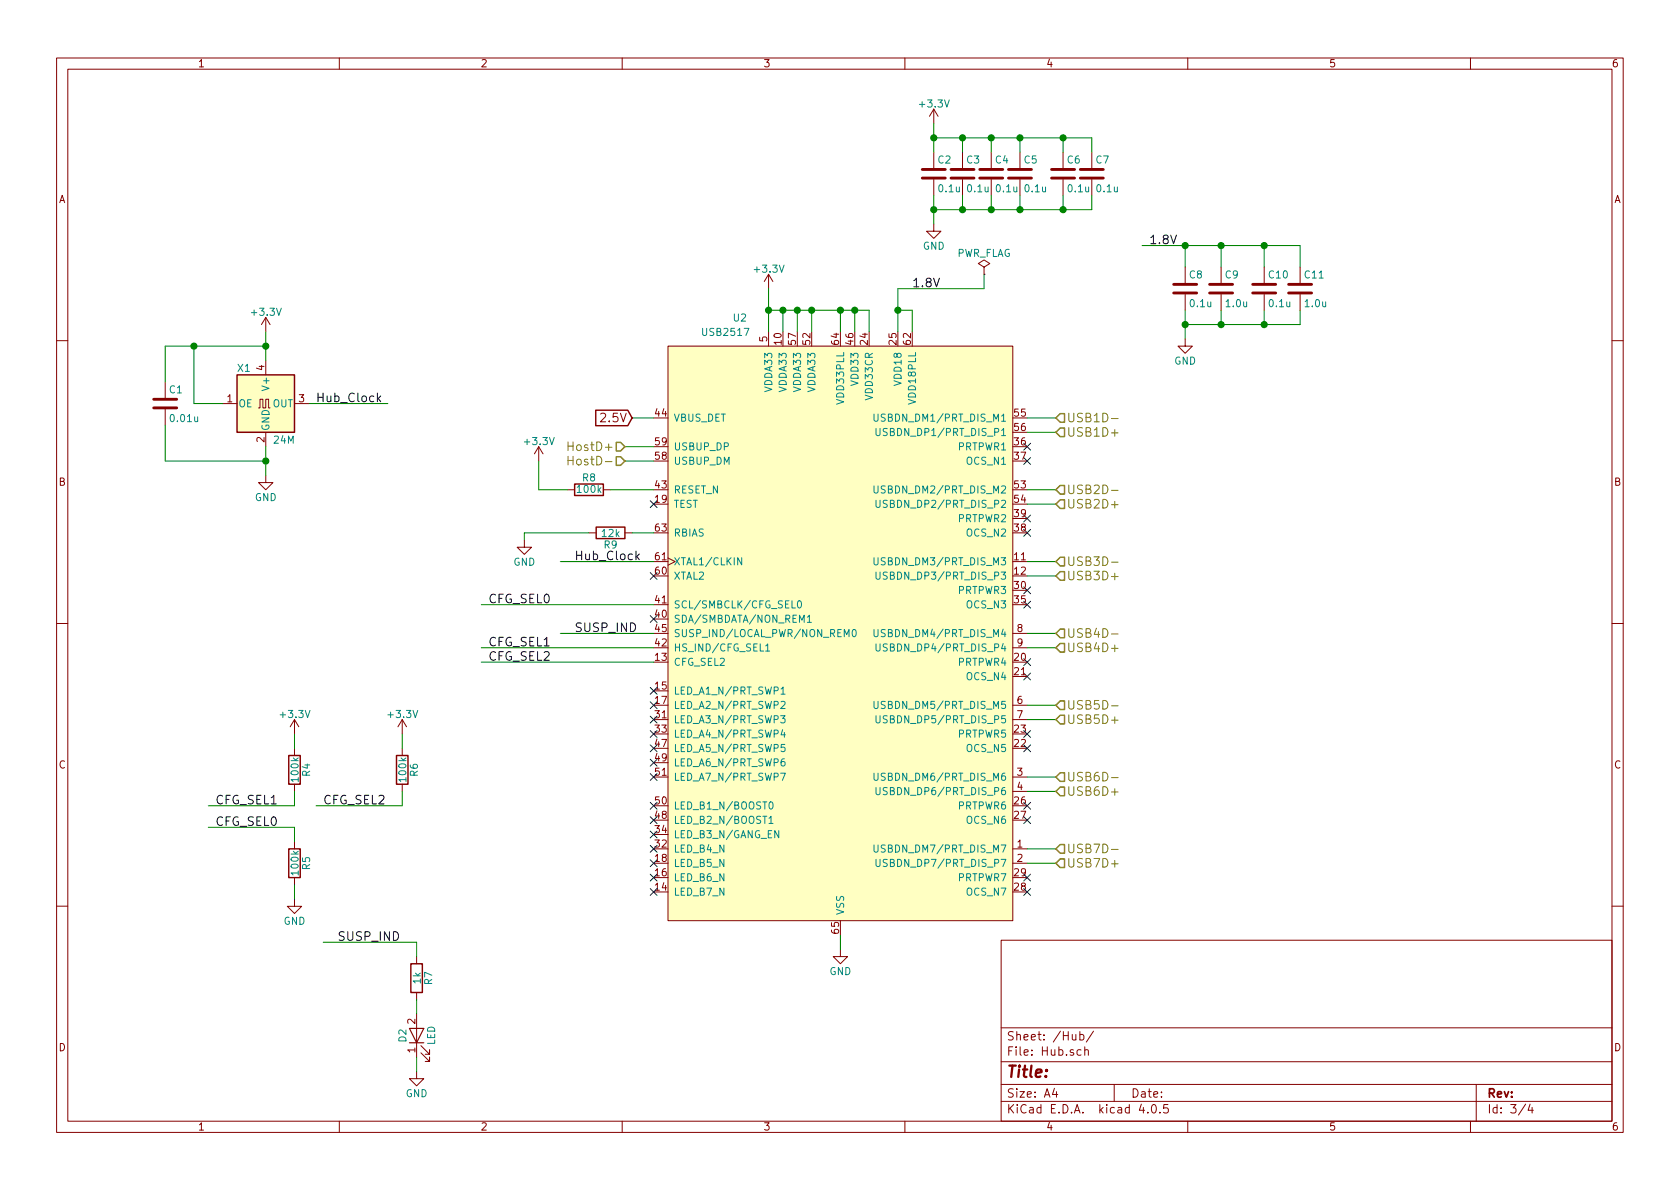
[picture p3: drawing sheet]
<svg xmlns="http://www.w3.org/2000/svg" width="297mm" height="210mm" viewBox="0 0 297 210" stroke-linecap="round" stroke-linejoin="round" font-family="sans-serif">
<g fill="none" stroke="#840000" stroke-width=".18">
<path d="M10 10.3h277v189.9h-277zM12 12.2h273v186.1h-273zM60 10.3v1.9M110 10.3v1.9M160 10.3v1.9M165.1 19.3l-.8 1.3M165.1 19.3v2.5M165.1 19.3l.8 1.3M210 10.3v1.9M260 10.3v1.9M165.1 39.6v1.3h1.3l-1.3 1.3-1.3-1.3h1.3M165.1 26.9v2.8"/>
<path d="M165.1 31.7v2.8M170.2 26.9v2.8M170.2 31.7v2.8M175.3 26.9v2.8M175.3 31.7v2.8M180.3 26.9v2.8M180.3 31.7v2.8M188 26.9v2.8M188 31.7v2.8M193 26.9v2.8M193 31.7v2.8M47 56.1v2.6"/>
<path d="M47 56.1l-.8 1.3M47 56.1l.8 1.3M135.9 48.5v2.5M135.9 58.7v2.5M135.9 48.5l-.8 1.3M135.9 48.5l.8 1.3M174 48.5h.1M174 47.2l1-.6-1-.6-1 .6 1 .6v1.3M209.5 59.9v1.3h1.3l-1.3 1.3-1.2-1.3h1.2M209.5 47.2v2.8M209.5 52.1v2.8M215.9 47.2v2.8"/>
<path d="M215.9 52.1v2.8M223.5 47.2v2.8M223.5 52.1v2.8M229.9 47.2v2.8M229.9 52.1v2.8M10 60.2h2M29.2 67.6v2.8M29.2 72.4v2.8M39.4 71.4h2.5M45.7 72.1h.3v-1.5h.5v1.5h.5v-1.5h.5v1.5h.3M47 63.7v2.6M47 76.4v2.6"/>
<path d="M52.1 71.4h2.5M95.2 79l-.7 1.3M95.2 79v2.5M95.2 79l.8 1.3M118.1 61.2h61v101.6h-61zM285 60.2h2M47 84.1v1.2h1.3l-1.3 1.3-1.3-1.3h1.3M92.7 95.5v1.3h1.3l-1.3 1.2-1.3-1.2h1.3M100.3 86.6h1.3M104.1 94.2h1.3M106.7 86.6h1.2M110.5 94.2h1.3"/>
<path d="M118.1 98.7l1.3 .6-1.3 .6M10 110.3h2M179.1 112h2.5M179.1 114.5h2.5M285 110.3h2M52.1 127.2l-.8 1.3M52.1 127.2v2.6M52.1 132.3v1.3M52.1 138.7v1.2M52.1 127.2l.7 1.3M71.1 127.2v2.6M71.1 132.3v1.3"/>
<path d="M71.1 138.7v1.2M71.1 127.2l-.7 1.3M71.1 127.2l.8 1.3M179.1 137.4h2.5M179.1 139.9h2.5M179.1 124.7h2.5M179.1 127.2h2.5M52.1 159v1.3h1.2l-1.2 1.2-1.3-1.2h1.3M52.1 148.8v1.3M52.1 155.2v1.3M179.1 150.1h2.5M179.1 152.6h2.5"/>
<path d="M10 160.2h2M73.7 169.2v1.2M73.7 175.5v1.3M73.7 179.3v7.6M148.6 167.9v1.3h1.3l-1.3 1.2-1.3-1.2h1.3M177 166.3h108v32h-108zM285 160.2h2M60 198.3v1.9M73.7 189.5v1.2h1.2l-1.2 1.3-1.3-1.3h1.3M74.4 186.2l1.5 1.5v-.8v.8h-.7M74.4 184.9l1.5 1.5v-.7v.7h-.7M110 198.3v1.9"/>
<path d="M160 198.3v1.9M177 194.8h108M177 191.8h108M177 187.8h108M177 181.8h108M186.4 192.5l-.3 1h.9M186.8 193v1M190.9 183l.5-.1 .2 .3-.1 .6h-.6M190.9 182.4v1.5M191.1 185.7l-.4-.1-.3 .3 .1 .6 .2 .1 .4-.1M191.8 185.7l.2-.1 .4 .1v.9M191.8 185.1v1.5"/>
<path d="M193.3 182.3l-1.2 2M197 191.8v3M201.8 195.2l-.4 1.1h1M202.9 196.7v.1M203.8 195.4l.1-.1a.81 .81 0 0 1 .6 .6 .81 .81 0 0 1-.3 .8l-.1 .1a.8 .8 0 0 1-.6-.6 .8 .8 0 0 1 .3-.8zM205.1 196.7v.1M206.5 195.3h-.7l-.1 .7 .2-.1 .5 .1 .2 .2-.1 .5-.2 .1-.6-.1M210 198.3v1.9M260 198.3v1.9M261 191.8v6.5M269.7 195.2l-1.2 2M270.5 195.2l-.3 1.1h.9"/>
<path d="M270.9 195.8v1"/>
</g>
<g fill="#ffffc2" stroke="#ffffc2" stroke-width=".18">
<path d="M41.9 66.3h10.2v10.1h-10.2z"/>
<path d="M118.1 61.2h61v101.6h-61z"/>
</g>
<path d="M41.9 66.3h10.2v10.1h-10.2zM105.3 72.5h5.7l.8 1.4-.8 1.4h-5.7zM101.6 85.6h5.1v2h-5.1zM105.4 93.2h5.1v2h-5.1zM51.1 133.6h2v5.1h-2zM70.1 133.6h2v5.1h-2zM51.1 150.1h2v5.1h-2zM72.6 170.4h2.1v5.1h-2.1z" fill="none" stroke="#840000" stroke-width=".25"/>
<g fill="none" stroke="#840000" stroke-width=".51">
<path d="M163.1 31.5h4M163.1 30h4M168.1 31.5h4.1M168.1 30h4.1M173.2 31.5h4.1M173.2 30h4.1M178.3 31.5h4.1M178.3 30h4.1M185.9 31.5h4.1M185.9 30h4.1M191 31.5h4.1M191 30h4.1"/>
<path d="M207.5 51.8h4.1M207.5 50.3h4.1M213.9 51.8h4M213.9 50.3h4M221.5 51.8h4.1M221.5 50.3h4.1M227.8 51.8h4.1M227.8 50.3h4.1M27.2 72.1h4M27.2 70.6h4"/>
</g>
<g fill="none" stroke="#000084" stroke-width=".18">
<path d="M181 78.4l1.2 1.2M182.2 78.4l-1.2 1.2M115 88.5l1.2 1.3M116.2 88.5l-1.2 1.3M181 91.1l1.2 1.2M181 80.9l1.2 1.2M181 93.6l1.2 1.2M182.2 91.1l-1.2 1.2M182.2 80.9l-1.2 1.2M182.2 93.6l-1.2 1.2M115 101.2l1.2 1.3M115 108.9l1.2 1.2"/>
<path d="M116.2 101.2l-1.2 1.3M116.2 108.9l-1.2 1.2M181 116.5l1.2 1.2M181 119l1.2 1.2M181 103.8l1.2 1.2M181 106.3l1.2 1.2M182.2 116.5l-1.2 1.2M182.2 119l-1.2 1.2M182.2 103.8l-1.2 1.2M182.2 106.3l-1.2 1.2M115 121.6l1.2 1.2M115 124.1l1.2 1.2"/>
<path d="M115 126.6l1.2 1.3M115 129.2l1.2 1.2M115 131.7l1.2 1.2M115 134.3l1.2 1.2M115 136.8l1.2 1.2M116.2 121.6l-1.2 1.2M116.2 124.1l-1.2 1.2M116.2 126.6l-1.2 1.3M116.2 129.2l-1.2 1.2M116.2 131.7l-1.2 1.2M116.2 134.3l-1.2 1.2M116.2 136.8l-1.2 1.2"/>
<path d="M181 129.2l1.2 1.2M181 131.7l1.2 1.2M182.2 129.2l-1.2 1.2M182.2 131.7l-1.2 1.2M115 147l1.2 1.2M115 149.5l1.2 1.2M115 152l1.2 1.3M115 154.6l1.2 1.2M115 157.1l1.2 1.2M115 141.9l1.2 1.2M115 144.4l1.2 1.2M116.2 144.4l-1.2 1.2"/>
<path d="M116.2 157.1l-1.2 1.2M116.2 147l-1.2 1.2M116.2 149.5l-1.2 1.2M116.2 152l-1.2 1.3M116.2 154.6l-1.2 1.2M116.2 141.9l-1.2 1.2M181 141.9l1.2 1.2M181 144.4l1.2 1.2M181 154.6l1.2 1.2M181 157.1l1.2 1.2M182.2 141.9l-1.2 1.2M182.2 144.4l-1.2 1.2"/>
<path d="M182.2 154.6l-1.2 1.2M182.2 157.1l-1.2 1.2"/>
</g>
<path d="M72.4 181.9h2.5l-1.2 2.5zM72.4 184.4h2.5" fill="none" stroke="#840000" stroke-width=".2"/>
<g fill="none" stroke="#008484" stroke-width=".18">
<path d="M154.5 73.2v1l.3 .3h.2l.2-.3v-1M154.9 75.8v1l.2 .2h.3l.2-.2v-1M131.1 98.6v1.3l-.7-1.3v1.3M154.5 98.6v1l.3 .3h.2l.2-.3v-1M154.5 85.9v1l.3 .3h.2l.2-.3v-1M154.9 88.5v1l.2 .2h.3l.2-.2v-1M135.4 114.2l.3-.3v1.2M135.4 115.1h.7M140 106.2v1.3h.6M141.1 106.3l.2-.1a.67 .67 0 0 1 .4 .7 .67 .67 0 0 1-.4 .6l-.2-.1-.1-.4zM142.7 109.1l.4-.3v1.3M142.7 110.1h.8"/>
<path d="M150.8 111.4l.2-.1a.67 .67 0 0 1 .4 .7 .67 .67 0 0 1-.4 .6l-.2-.1-.1-.4zM154.5 111.3v1l.3 .3h.2l.2-.3v-1M154.9 113.9v1l.2 .2h.3l.2-.2v-1M154.9 101.2v1l.2 .2h.3l.2-.2v-1M138 126.6h.8l-.4 .4 .4 .1v.6l-.2 .1-.6-.1M138 136.7h.9l-.6 1.3M138.1 121.8l.4-.3v1.3M138.1 124.1l.5-.1 .2 .1v.3l-.8 .9h.8M138.1 122.8h.7M138.4 129l-.3 .9h.8M138.7 134.2a.47 .47 0 0 0-.6 .5l.1 .7 .4 .1 .2-.2v-.4l-.1-.2h-.4l-.2 .2M138.7 129.5v.9"/>
<path d="M138.8 131.6h-.6l-.1 .6 .2-.1 .5 .1v.6l-.2 .1-.5-.1M154.5 136.7v1l.3 .3h.2l.2-.3v-1M154.5 124v1l.3 .3h.2l.2-.3v-1M154.9 139.3v1l.2 .2h.3l.2-.2v-1M154.9 126.6v1l.2 .2h.3l.2-.2v-1M136 144.7l.3-.4v1.3M136 145.6h.7M136.1 141.9l.1-.1a.67 .67 0 0 1 .5 .6 .67 .67 0 0 1-.5 .7l-.1-.2-.1-.3zM137.7 146.9v1.3l-.7-1.3v1.3M154.5 149.4v1l.3 .3h.2l.2-.3v-1M154.9 152v1l.2 .2h.3l.2-.2v-1"/>
</g>
<g fill="none" stroke="#008400" stroke-width=".18">
<path d="M165.1 21.8v5.1M165.1 34.5v5.1M165.1 24.4h27.9v2.5M170.2 24.4v2.5M170.2 34.5v2.6M175.3 24.4v2.5M175.3 34.5v2.6M180.3 24.4v2.5M180.3 34.5v2.6M188 24.4v2.5M188 34.5v2.6M193 34.5v2.6h-27.9"/>
<path d="M47 58.7v5M135.9 51v7.7M135.9 54.9h17.8v3.8M138.4 54.9v3.8M141 54.9v3.8M143.5 54.9v3.8M148.6 54.9v3.8M151.1 54.9v3.8M158.7 54.9h2.6v3.8M174 48.5v2.5h-15.3v7.7M201.9 43.4h28v3.8M209.5 43.4v3.8"/>
<path d="M209.5 54.9v5M215.9 43.4v3.8M215.9 54.9v2.5M223.5 43.4v3.8M223.5 54.9v2.5M229.9 54.9v2.5h-20.4M29.2 75.2v6.3h17.8M34.3 61.2v10.2h5.1M47 79v5.1M47 61.2h-17.8v6.4M54.6 71.4h14M110.5 79h5.1"/>
<path d="M111.8 73.9h3.8M181.6 76.4h5.1M181.6 73.9h5.1M95.2 81.5v5.1h5.1M99.1 99.3h16.5M104.1 94.2h-11.4v1.3M107.9 86.6h7.7M110.5 81.5h5.1M111.8 94.2h3.8M181.6 99.3h5.1M181.6 89.1h5.1M181.6 86.6h5.1"/>
<path d="M85.1 106.9h30.5M85.1 114.5h30.5M85.1 117.1h30.5M99.1 112h16.5M181.6 101.8h5.1M181.6 114.5h5.1M181.6 112h5.1M52.1 129.8v2.5M52.1 139.9v2.6h-15.3M71.1 139.9v2.6h-15.2M71.1 129.8v2.5M181.6 124.7h5.1"/>
<path d="M181.6 127.2h5.1M181.6 137.4h5.1M181.6 139.9h5.1M36.8 146.3h15.3v2.5M52.1 156.5v2.5M181.6 150.1h5.1M181.6 152.6h5.1M57.1 166.6h16.6v2.6M73.7 176.8v2.5M148.6 165.3v2.6M73.7 186.9v2.6"/>
</g>
<g fill="#008400" stroke="#008400" stroke-width=".25">
<circle cx="47" cy="61.2" r=".51"/>
<circle cx="47" cy="81.5" r=".51"/>
<circle cx="34.3" cy="61.2" r=".51"/>
<circle cx="165.1" cy="24.4" r=".51"/>
<circle cx="170.2" cy="24.4" r=".51"/>
<circle cx="175.3" cy="24.4" r=".51"/>
<circle cx="180.3" cy="24.4" r=".51"/>
<circle cx="188" cy="24.4" r=".51"/>
<circle cx="165.1" cy="37.1" r=".51"/>
<circle cx="170.2" cy="37.1" r=".51"/>
<circle cx="175.3" cy="37.1" r=".51"/>
<circle cx="180.3" cy="37.1" r=".51"/>
<circle cx="188" cy="37.1" r=".51"/>
<circle cx="135.9" cy="54.9" r=".51"/>
<circle cx="138.4" cy="54.9" r=".51"/>
<circle cx="141" cy="54.9" r=".51"/>
<circle cx="143.5" cy="54.9" r=".51"/>
<circle cx="148.6" cy="54.9" r=".51"/>
<circle cx="151.1" cy="54.9" r=".51"/>
<circle cx="158.8" cy="54.9" r=".51"/>
<circle cx="223.5" cy="57.4" r=".51"/>
<circle cx="215.9" cy="57.4" r=".51"/>
<circle cx="209.6" cy="57.4" r=".51"/>
<circle cx="223.5" cy="43.4" r=".51"/>
<circle cx="215.9" cy="43.4" r=".51"/>
<circle cx="209.6" cy="43.4" r=".51"/>
</g>
<path d="M66.9 70.5l.4 .5M67.3 70l-.6 .6M112.6 98.4l.4 .6M113 98l-.6 .5" fill="none" stroke="#000" stroke-width=".18"/>
<g fill="none" stroke="#848400" stroke-width=".18">
<path d="M100.4 78.2v1.5M100.4 78.9h.9M196.5 74h1.2M196.5 76.5h1.2M100.4 80.7v1.5M100.4 81.4h.9M196.5 86.7h1.2M196.5 89.2h1.2M196.5 99.4h1.2M196.5 101.9h1.2M196.5 112.1h1.2M196.5 114.6h1.2"/>
<path d="M196.5 124.8h1.2M196.5 127.3h1.2M196.5 137.5h1.2M196.5 140h1.2M196.5 150.2h1.2M196.5 152.7h1.2"/>
</g>
<g fill="none" stroke="#848400" stroke-width=".25">
<path d="M109 78.2h.7l.8 .8-.8 .8h-.7zM187.5 73.1h.7v1.6h-.7l-.8-.8zM187.5 75.7h.7v1.5h-.7l-.8-.8zM109 80.8h.7l.8 .7-.8 .8h-.7zM187.5 85.8h.7v1.6h-.7l-.8-.8zM187.5 88.4h.7v1.5h-.7l-.8-.8zM187.5 98.5h.7v1.6h-.7l-.8-.8zM186.7 114.5l.8-.7h.7v1.5h-.7zM187.5 101.1h.7v1.5h-.7l-.8-.8zM187.5 111.2h.7v1.6h-.7l-.8-.8zM187.5 123.9h.7v1.6h-.7l-.8-.8zM187.5 126.5h.7v1.5h-.7l-.8-.8z"/>
<path d="M187.5 136.6h.7v1.6h-.7l-.8-.8zM187.5 139.2h.7v1.5h-.7l-.8-.8zM186.7 152.6l.8-.7h.7v1.5h-.7zM187.5 149.3h.7v1.6h-.7l-.8-.8z"/>
</g>
<text font-size="2.8" fill="#840000" x="178" y="190.5">Title:</text>
<g font-size="2.1">
<text x="203.2" y="43.2">1.8V</text>
<text x="161.3" y="50.8">1.8V</text>
<text x="55.9" y="71.1">Hub_Clock</text>
<text x="101.6" y="99.1">Hub_Clock</text>
<text x="86.4" y="106.7">CFG_SEL0</text>
<text x="101.6" y="111.8">SUSP_IND</text>
<text x="86.4" y="114.3">CFG_SEL1</text>
<text x="86.4" y="116.8">CFG_SEL2</text>
<text x="38.1" y="142.2">CFG_SEL1</text>
<text x="57.1" y="142.2">CFG_SEL2</text>
<text x="38.1" y="146">CFG_SEL0</text>
<text x="59.7" y="166.4">SUSP_IND</text>
</g>
<g font-size="2.1" fill="#840000">
<text x="106.5" y="74.7">2.5V</text>
<text x="178" y="184">Sheet: /Hub/</text>
<text x="178" y="186.7">File: Hub.sch</text>
<text x="178" y="196.9">KiCad E.D.A. kicad 4.0.5</text>
<text x="178" y="194.1">Size: A4</text>
<text x="200" y="194.1">Date:</text>
<text x="263" y="194.1">Rev:</text>
<text x="263" y="196.9">Id: 3/4</text>
</g>
<g font-size="2.1" fill="#848400">
<text x="188.6" y="74.7">USB1D-</text>
<text x="188.6" y="77.2">USB1D+</text>
<text x="101.1" y="79.8">HostD+</text>
<text x="101.6" y="82.3">HostD-</text>
<text x="188.6" y="87.4">USB2D-</text>
<text x="188.6" y="89.9">USB2D+</text>
<text x="188.6" y="100.1">USB3D-</text>
<text x="188.6" y="102.6">USB3D+</text>
<text x="188.6" y="112.8">USB4D-</text>
<text x="188.6" y="115.3">USB4D+</text>
<text x="188.6" y="125.5">USB5D-</text>
<text x="188.6" y="128">USB5D+</text>
<text x="188.6" y="138.2">USB6D-</text>
<text x="188.6" y="140.7">USB6D+</text>
<text x="188.6" y="150.9">USB7D-</text>
<text x="188.6" y="153.4">USB7D+</text>
</g>
<g font-size="1.8" fill="#840000">
<text x="35" y="11.9">1</text>
<text x="85" y="11.9">2</text>
<text x="135" y="11.9">3</text>
<text x="185" y="11.9">4</text>
<text x="235" y="11.9">5</text>
<text x="285" y="11.9">6</text>
<text x="10.4" y="35.9">A</text>
<text x="285.4" y="35.9">A</text>
<text x="46.7" y="65.5" transform="rotate(-90 46.7 65.5)">4</text>
<text x="135.6" y="60.4" transform="rotate(-90 135.6 60.4)">5</text>
<text x="138.2" y="60.9" transform="rotate(-90 138.2 60.9)">10</text>
<text x="140.7" y="60.9" transform="rotate(-90 140.7 60.9)">57</text>
<text x="143.3" y="60.9" transform="rotate(-90 143.3 60.9)">52</text>
<text x="148.3" y="60.9" transform="rotate(-90 148.3 60.9)">64</text>
<text x="150.9" y="60.9" transform="rotate(-90 150.9 60.9)">46</text>
<text x="153.4" y="60.9" transform="rotate(-90 153.4 60.9)">24</text>
<text x="158.5" y="60.9" transform="rotate(-90 158.5 60.9)">25</text>
<text x="161" y="60.9" transform="rotate(-90 161 60.9)">62</text>
<text x="40.2" y="71.1">1</text>
<text x="52.9" y="71.1">3</text>
<text x="115.9" y="73.7">44</text>
<text x="179.4" y="73.7">55</text>
<text x="179.4" y="76.2">56</text>
<text x="46.7" y="78.2" transform="rotate(-90 46.7 78.2)">2</text>
<text x="115.9" y="81.3">58</text>
<text x="115.9" y="78.7">59</text>
<text x="179.4" y="78.7">36</text>
<text x="179.4" y="81.3">37</text>
<text x="10.4" y="85.9">B</text>
<text x="115.9" y="86.4">43</text>
<text x="115.9" y="88.9">19</text>
<text x="179.4" y="86.4">53</text>
<text x="179.4" y="88.9">54</text>
<text x="285.4" y="85.9">B</text>
<text x="115.9" y="94">63</text>
<text x="179.4" y="94">38</text>
<text x="179.4" y="91.4">39</text>
<text x="115.9" y="101.6">60</text>
<text x="115.9" y="99.1">61</text>
<text x="179.4" y="99.1">11</text>
<text x="179.4" y="101.6">12</text>
<text x="115.9" y="106.7">41</text>
<text x="179.4" y="104.1">30</text>
<text x="179.4" y="106.7">35</text>
<text x="115.9" y="109.2">40</text>
<text x="115.9" y="111.8">45</text>
<text x="179.9" y="111.8">8</text>
<text x="115.9" y="114.3">42</text>
<text x="115.9" y="116.8">13</text>
<text x="179.4" y="116.8">20</text>
<text x="179.4" y="119.4">21</text>
<text x="179.9" y="114.3">9</text>
<text x="115.9" y="121.9">15</text>
<text x="115.9" y="124.5">17</text>
<text x="179.9" y="124.5">6</text>
<text x="115.9" y="127">31</text>
<text x="115.9" y="129.5">33</text>
<text x="179.4" y="129.5">23</text>
<text x="179.9" y="127">7</text>
<text x="10.4" y="135.9">C</text>
<text x="115.9" y="137.2">51</text>
<text x="115.9" y="132.1">47</text>
<text x="115.9" y="134.6">49</text>
<text x="179.4" y="132.1">22</text>
<text x="179.9" y="137.2">3</text>
<text x="285.4" y="135.9">C</text>
<text x="115.9" y="142.2">50</text>
<text x="179.4" y="142.2">26</text>
<text x="179.9" y="139.7">4</text>
<text x="115.9" y="149.9">32</text>
<text x="115.9" y="147.3">34</text>
<text x="115.9" y="144.8">48</text>
<text x="179.4" y="144.8">27</text>
<text x="179.9" y="149.9">1</text>
<text x="115.9" y="154.9">16</text>
<text x="115.9" y="152.4">18</text>
<text x="179.4" y="154.9">29</text>
<text x="179.9" y="152.4">2</text>
<text x="115.9" y="157.5">14</text>
<text x="179.4" y="157.5">28</text>
<text x="148.3" y="165" transform="rotate(-90 148.3 165)">65</text>
<text x="10.4" y="185.9">D</text>
<text x="73.4" y="181.1" transform="rotate(-90 73.4 181.1)">2</text>
<text x="285.4" y="185.9">D</text>
<text x="73.4" y="186.2" transform="rotate(-90 73.4 186.2)">1</text>
<text x="35" y="199.9">1</text>
<text x="85" y="199.9">2</text>
<text x="135" y="199.9">3</text>
<text x="185" y="199.9">4</text>
<text x="235" y="199.9">5</text>
<text x="285" y="199.9">6</text>
</g>
<g font-size="1.8" fill="#008484">
<text x="162.8" y="19">+3.3V</text>
<text x="165.9" y="28.9">C2</text>
<text x="170.9" y="28.9">C3</text>
<text x="176" y="28.9">C4</text>
<text x="181.1" y="28.9">C5</text>
<text x="188.7" y="28.9">C6</text>
<text x="193.8" y="28.9">C7</text>
<text x="166.1" y="34">0.1u</text>
<text x="171.1" y="34">0.1u</text>
<text x="176.2" y="34">0.1u</text>
<text x="181.3" y="34">0.1u</text>
<text x="188.9" y="34">0.1u</text>
<text x="194" y="34">0.1u</text>
<text x="163.1" y="44.1">GND</text>
<text x="169" y="45.4">PWR_FLAG</text>
<text x="133.6" y="48.2">+3.3V</text>
<text x="210.3" y="49.2">C8</text>
<text x="216.7" y="49.2">C9</text>
<text x="224.4" y="49.2">C10</text>
<text x="230.7" y="49.2">C11</text>
<text x="44.7" y="55.8">+3.3V</text>
<text x="124.4" y="59.4">USB2517</text>
<text x="129.7" y="56.8">U2</text>
<text x="210.5" y="54.3">0.1u</text>
<text x="216.9" y="54.3">1.0u</text>
<text x="224.5" y="54.3">0.1u</text>
<text x="230.8" y="54.3">1.0u</text>
<text x="42.1" y="65.7">X1</text>
<text x="207.6" y="64.5">GND</text>
<text x="30" y="69.5">C1</text>
<text x="47.6" y="68.8" transform="rotate(-90 47.6 68.8)">V+</text>
<text x="136.5" y="69.2" transform="rotate(-90 136.5 69.2)">VDDA33</text>
<text x="139.1" y="69.2" transform="rotate(-90 139.1 69.2)">VDDA33</text>
<text x="141.6" y="69.2" transform="rotate(-90 141.6 69.2)">VDDA33</text>
<text x="144.1" y="69.2" transform="rotate(-90 144.1 69.2)">VDDA33</text>
<text x="149.2" y="71.3" transform="rotate(-90 149.2 71.3)">VDD33PLL</text>
<text x="151.8" y="67.9" transform="rotate(-90 151.8 67.9)">VDD33</text>
<text x="154.3" y="70.5" transform="rotate(-90 154.3 70.5)">VDD33CR</text>
<text x="159.4" y="67.9" transform="rotate(-90 159.4 67.9)">VDD18</text>
<text x="161.9" y="71.3" transform="rotate(-90 161.9 71.3)">VDD18PLL</text>
<text x="30.3" y="74.6">0.01u</text>
<text x="42.2" y="72">OE</text>
<text x="47.6" y="76.2" transform="rotate(-90 47.6 76.2)">GND</text>
<text x="48.1" y="72">OUT</text>
<text x="119.1" y="74.5">VBUS_DET</text>
<text x="155.7" y="74.5">USBDN_DM1/PRT_DIS_M1</text>
<text x="156.2" y="77.1">USBDN_DP1/PRT_DIS_P1</text>
<text x="48.5" y="78.4">24M</text>
<text x="92.9" y="78.7">+3.3V</text>
<text x="119.1" y="82.2">USBUP_DM</text>
<text x="119.1" y="79.6">USBUP_DP</text>
<text x="169.4" y="79.6">PRTPWR1</text>
<text x="171" y="82.2">OCS_N1</text>
<text x="45" y="88.6">GND</text>
<text x="102.2" y="87.1">100k</text>
<text x="103" y="85.1">R8</text>
<text x="119.1" y="87.2">RESET_N</text>
<text x="119.1" y="89.8">TEST</text>
<text x="155.7" y="87.2">USBDN_DM2/PRT_DIS_M2</text>
<text x="156.2" y="89.8">USBDN_DP2/PRT_DIS_P2</text>
<text x="106.5" y="94.9">12k</text>
<text x="119.1" y="94.9">RBIAS</text>
<text x="169.4" y="92.3">PRTPWR2</text>
<text x="171" y="94.9">OCS_N2</text>
<text x="90.8" y="100">GND</text>
<text x="106.8" y="97">R9</text>
<text x="119.1" y="99.9">XTAL1/CLKIN</text>
<text x="155.7" y="99.9">USBDN_DM3/PRT_DIS_M3</text>
<text x="119.1" y="102.5">XTAL2</text>
<text x="119.1" y="107.6">SCL/SMBCLK/CFG_SEL0</text>
<text x="156.2" y="102.5">USBDN_DP3/PRT_DIS_P3</text>
<text x="169.4" y="105">PRTPWR3</text>
<text x="171" y="107.6">OCS_N3</text>
<text x="119.1" y="110.1">SDA/SMBDATA/NON_REM1</text>
<text x="119.1" y="112.6">SUSP_IND/LOCAL_PWR/NON_REM0</text>
<text x="155.7" y="112.6">USBDN_DM4/PRT_DIS_M4</text>
<text x="119.1" y="115.2">HS_IND/CFG_SEL1</text>
<text x="119.1" y="117.7">CFG_SEL2</text>
<text x="156.2" y="115.2">USBDN_DP4/PRT_DIS_P4</text>
<text x="169.4" y="117.7">PRTPWR4</text>
<text x="119.1" y="122.8">LED_A1_N/PRT_SWP1</text>
<text x="119.1" y="125.3">LED_A2_N/PRT_SWP2</text>
<text x="155.7" y="125.3">USBDN_DM5/PRT_DIS_M5</text>
<text x="171" y="120.3">OCS_N4</text>
<text x="49.7" y="126.9">+3.3V</text>
<text x="68.8" y="126.9">+3.3V</text>
<text x="119.1" y="127.9">LED_A3_N/PRT_SWP3</text>
<text x="119.1" y="130.4">LED_A4_N/PRT_SWP4</text>
<text x="156.2" y="127.9">USBDN_DP5/PRT_DIS_P5</text>
<text x="169.4" y="130.4">PRTPWR5</text>
<text x="54.8" y="137.3" transform="rotate(-90 54.8 137.3)">R4</text>
<text x="73.9" y="137.3" transform="rotate(-90 73.9 137.3)">R6</text>
<text x="119.1" y="133">LED_A5_N/PRT_SWP5</text>
<text x="119.1" y="135.5">LED_A6_N/PRT_SWP6</text>
<text x="171" y="133">OCS_N5</text>
<text x="52.8" y="138.1" transform="rotate(-90 52.8 138.1)">100k</text>
<text x="71.8" y="138.1" transform="rotate(-90 71.8 138.1)">100k</text>
<text x="119.1" y="143.1">LED_B1_N/BOOST0</text>
<text x="119.1" y="138">LED_A7_N/PRT_SWP7</text>
<text x="155.7" y="138">USBDN_DM6/PRT_DIS_M6</text>
<text x="156.2" y="140.6">USBDN_DP6/PRT_DIS_P6</text>
<text x="169.4" y="143.1">PRTPWR6</text>
<text x="119.1" y="148.2">LED_B3_N/GANG_EN</text>
<text x="119.1" y="145.7">LED_B2_N/BOOST1</text>
<text x="171" y="145.7">OCS_N6</text>
<text x="52.8" y="154.6" transform="rotate(-90 52.8 154.6)">100k</text>
<text x="54.8" y="153.8" transform="rotate(-90 54.8 153.8)">R5</text>
<text x="119.1" y="150.7">LED_B4_N</text>
<text x="119.1" y="155.8">LED_B6_N</text>
<text x="119.1" y="153.3">LED_B5_N</text>
<text x="155.7" y="150.7">USBDN_DM7/PRT_DIS_M7</text>
<text x="156.2" y="153.3">USBDN_DP7/PRT_DIS_P7</text>
<text x="169.4" y="155.8">PRTPWR7</text>
<text x="119.1" y="158.4">LED_B7_N</text>
<text x="149.2" y="161.8" transform="rotate(-90 149.2 161.8)">VSS</text>
<text x="171" y="158.4">OCS_N7</text>
<text x="50.1" y="163.5">GND</text>
<text x="74.4" y="173.9" transform="rotate(-90 74.4 173.9)">1k</text>
<text x="146.6" y="172.4">GND</text>
<text x="76.4" y="174.1" transform="rotate(-90 76.4 174.1)">R7</text>
<text x="71.8" y="184.2" transform="rotate(-90 71.8 184.2)">D2</text>
<text x="76.9" y="184.9" transform="rotate(-90 76.9 184.9)">LED</text>
<text x="71.7" y="194">GND</text>
</g>
</svg>
